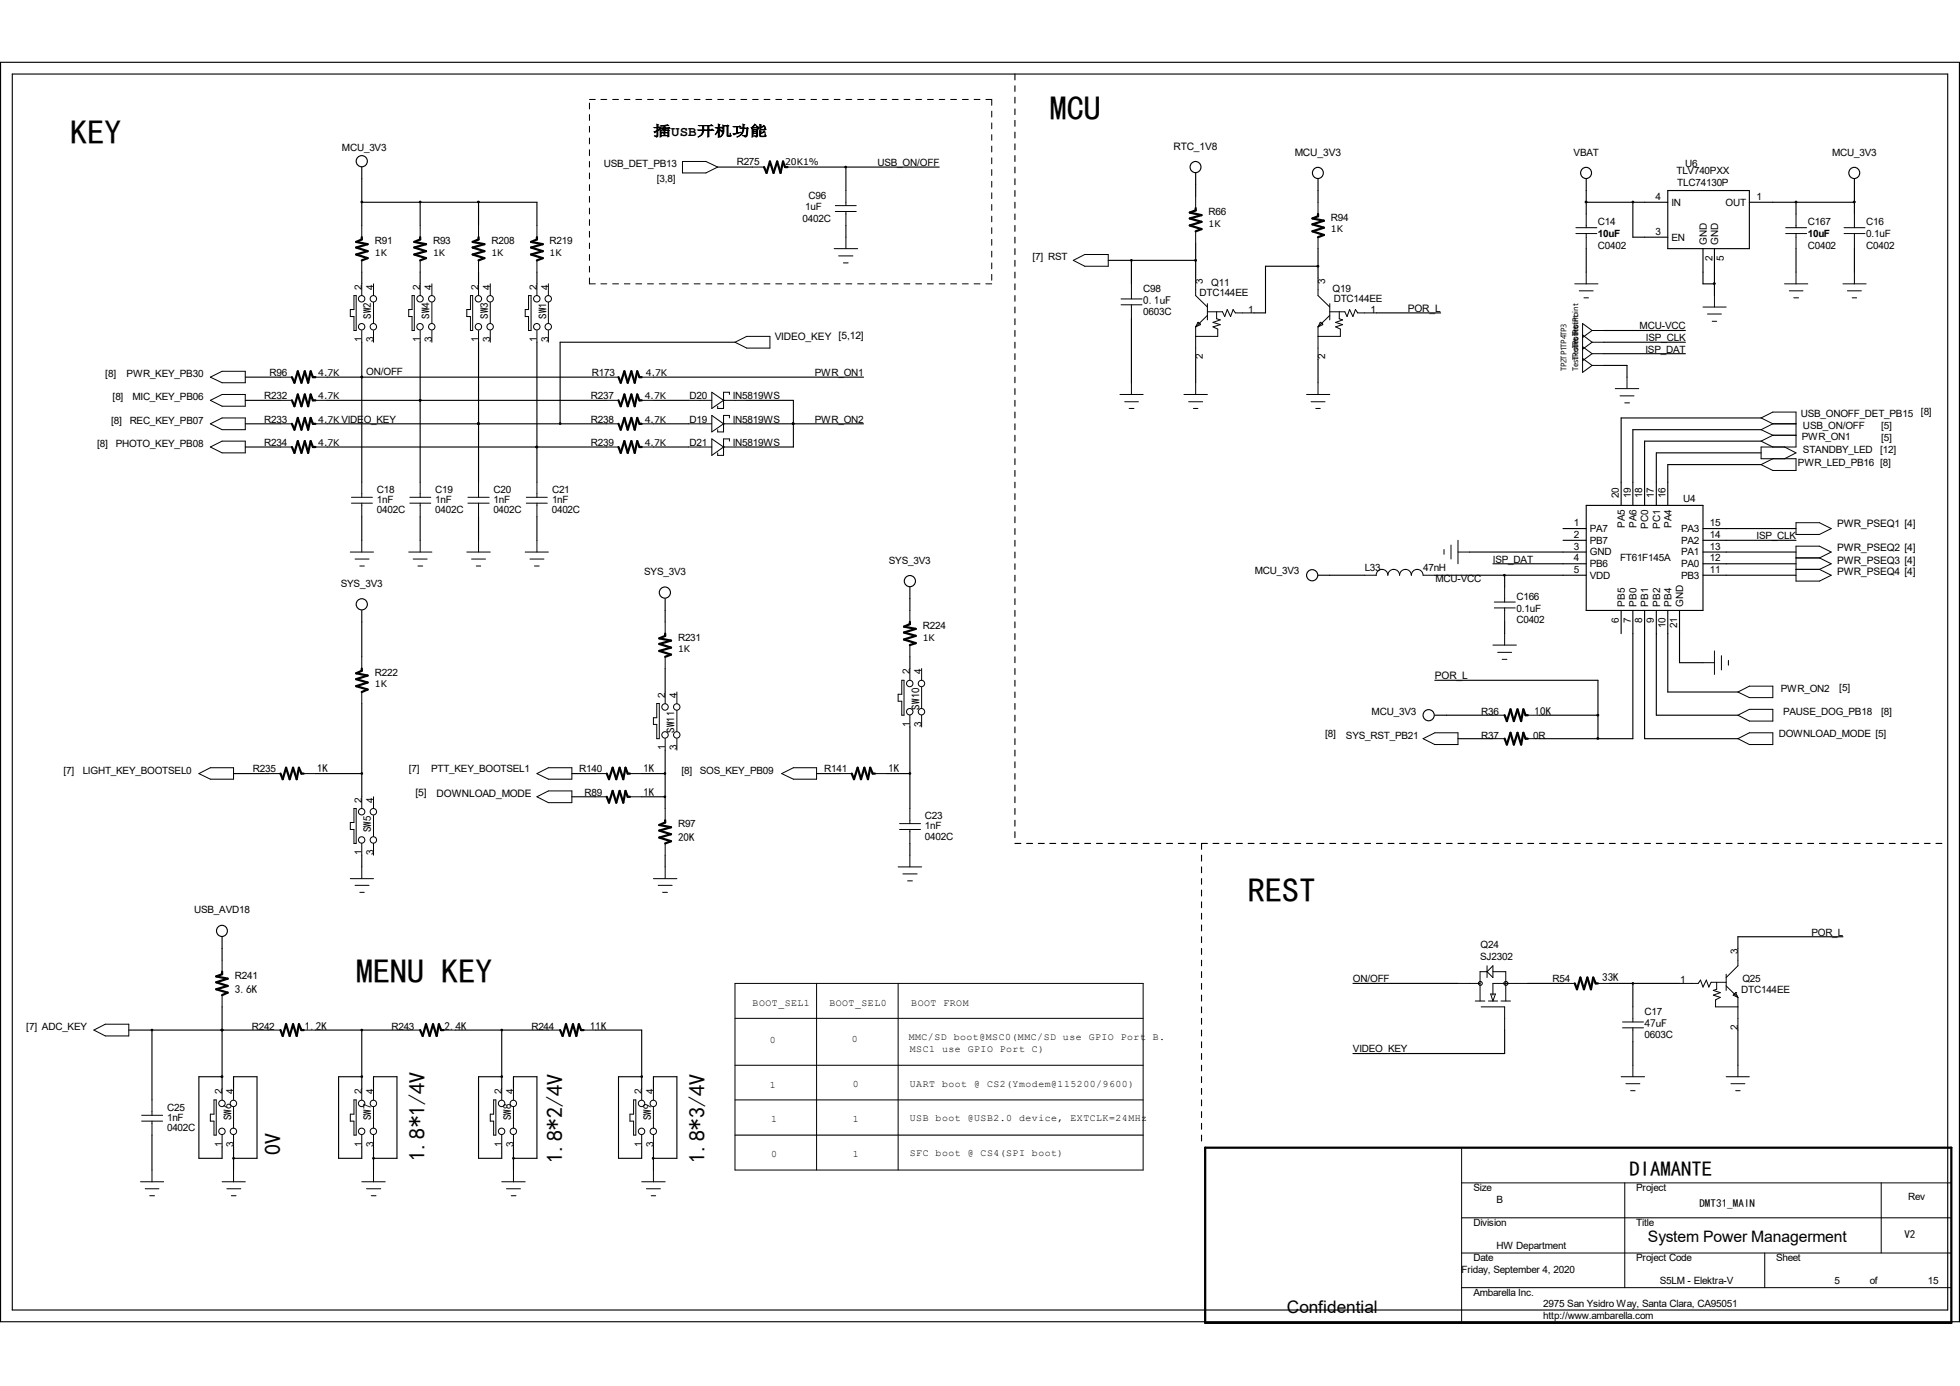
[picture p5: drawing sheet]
<svg xmlns="http://www.w3.org/2000/svg" width="297mm" height="210mm" viewBox="0 0 297 210" stroke-linecap="round" stroke-linejoin="round" font-family="sans-serif">
<g fill="none" stroke="#000" stroke-width=".15">
<path d="M89.3 15.6v.9M89.3 17.4v.8M89.3 19.1v.9M89.3 15.1h.9M91.1 15.1h.8M92.8 15.1h.9M94.6 15.1h.9M96.4 15.1h.8M98.1 15.1h.9M99.9 15.1h.9M101.7 15.1h.9M103.4 15.1h.9"/>
<path d="M105.2 15.1h.9M107 15.1h.9M108.8 15.1h.8M110.5 15.1h.9M112.3 15.1h.9M114 15.1h.9M115.8 15.1h.9M117.6 15.1h.8M119.3 15.1h.9M121.1 15.1h.9M122.9 15.1h.8M124.6 15.1h.9"/>
<path d="M126.4 15.1h.9M128.2 15.1h.9M130 15.1h.9M131.7 15.1h.9M133.5 15.1h.9M135.2 15.1h.9M137 15.1h.9M138.8 15.1h.9M140.5 15.1h.9M142.3 15.1h.9M144.1 15.1h.8M145.8 15.1h.9"/>
<path d="M147.6 15.1h.9M149.4 15.1h.9v.9M150.3 16.8v.9M150.3 18.6v.9M54.8 34.2v1.7M54.8 39.5v1.7M63.7 34.2v1.7M63.7 39.5v1.7M72.5 34.2v1.7M72.5 39.5v1.7M81.4 34.2v1.7M81.4 39.5v1.7"/>
<path d="M89.3 20.9v.9M89.3 22.7v.9M89.3 24.5v.8M89.3 26.2v.9M89.3 28v.9M89.3 29.8v.8M89.3 31.5v.9M89.3 33.3v.9M89.3 35.1v.8M89.3 36.8v.9M89.3 38.6v.9M103.4 24.5h3.6l1.8 .8-1.8 .9h-3.6z"/>
<path d="M114 25.3h1.8M119.3 25.3h1.8M126.4 37.7h3.6M126.6 31.2h3.2M126.6 32h3.2M127.1 38.8h2.1M127.8 39.8h.7M128.2 28.9v2.3M128.2 32v2.2M128.2 35.9v1.8M150.3 20.4v.9M150.3 22.1v.9"/>
<path d="M150.3 23.9v.9M150.3 25.7v.9M150.3 27.5v.9M150.3 29.2v.9M150.3 31v.9M150.3 32.8v.8M150.3 34.5v.9M150.3 36.3v.9M150.3 38.1v.8M150.3 39.8v.9M162.6 39.5l1.8-.9h3.5v1.7h-3.5zM181.2 29.8v1.7"/>
<path d="M181.2 35.1v1.7M199.7 30.6v1.8M199.7 35.9v1.8M238.8 35.4h3.2M238.8 34.5h3.2M240.4 32.4v2.1M240.4 35.4v2.3M270.6 35.4h3.2M270.6 34.5h3.2M272.2 32.4v2.1M272.2 35.4v2.3M279.4 35.4h3.2"/>
<path d="M279.4 34.5h3.2M281 32.4v2.1M281 35.4v2.3M31.9 57.1l1.8-.8h3.5v1.7h-3.5zM42.5 57.1h1.7M47.8 57.1h1.8M53.6 44.8h.4v5.3h-.4v-2.1h-.5v-1.1h.5zM54.8 43v1.8M54.8 50.1v1.8M56.6 43v1.8M56.6 45.8v3.2M56.6 50.1v1.8"/>
<path d="M62.4 44.8h.4v5.3h-.4v-2.1h-.5v-1.1h.5zM63.7 43v1.8M63.7 50.1v1.8M65.4 43v1.8M65.4 45.8v3.2M65.4 50.1v1.8M71.3 44.8h.3v5.3h-.3v-2.1h-.6v-1.1h.6zM72.5 43v1.8M72.5 50.1v1.8M74.3 43v1.8M74.3 45.8v3.2M74.3 50.1v1.8"/>
<path d="M80.1 44.8h.4v5.3h-.4v-2.1h-.5v-1.1h.5zM81.4 43v1.8M81.4 50.1v1.8M83.1 43v1.8M83.1 45.8v3.2M83.1 50.1v1.8M89.3 40.3v.9M89.3 42.1v.9h.9M91.1 43h.8M91.9 57.1h1.8M92.8 43h.9M94.6 43h.9"/>
<path d="M96.4 43h.8M97.2 57.1h1.8M98.1 43h.9M99.9 43h.9M101.7 43h.9M103.4 43h.9M105.2 43h.9M107 43h.9M107.9 59.4l1.7 1.3-1.7 1.2zM108.8 43h.8M110.5 43h.9M110.5 59.8v-.4h-.9v2.5h-.8v-.3"/>
<path d="M111.4 51.9l1.8-.9h3.5v1.7h-3.5zM112.3 43h.9M114 43h.9M115.8 43h.9M117.6 43h.8M119.3 43h.9M121.1 43h.9M122.9 43h.8M124.6 43h.9M126.4 43h.9M128.2 43h.9M130 43h.9"/>
<path d="M131.7 43h.9M133.5 43h.9M135.2 43h.9M137 43h.9M138.8 43h.9M140.5 43h.9M142.3 43h.9M144.1 43h.8M145.8 43h.9M147.6 43h.9M149.4 43h.9M150.3 41.6v.9"/>
<path d="M169.7 59.8h3.5M169.9 45.3h3.2M169.9 46.2h3.2M171.4 43v2.3M171.4 46.2v2.1M171.4 58v1.8M179.4 59.8h3.6M181.2 42.1v2.7l1.8 1.7M181.2 49.5v5M181.2 58v1.8M181.5 48.9h.1M181.5 48.9l-.3 .6"/>
<path d="M181.5 48.9l.2 .1M181.7 49h.1M181.7 49l.2 .2-.7 .3M183 47.2h2.3l.3 .8 .4-1.1 .5 1.1 .4-1.1 .3 .5h2.8M183 46v2.5M183 47.8l-1.8 1.7M184.4 47.2v1.1l.5 .2-1.1 .4 1.1 .3-1.1 .3 .7 .4v1.1h-3.3M198 59.8h3.5M199.7 42.1v2.7l1.8 1.7M199.7 49.5v5M199.7 58v1.8M200.1 48.9h.1"/>
<path d="M200.1 48.9l-.4 .6M200.1 48.9l.2 .1M200.3 49h.1M200.3 49l.1 .2-.7 .3M201.5 47.2h2.3l.3 .8 .4-1.1 .5 1.1 .4-1.1 .3 .5h2.9M201.5 46v2.5M201.5 47.8l-1.8 1.7M202.9 47.2v1.1l.6 .2-1.1 .4 1.1 .3-1.1 .3 .7 .4v1.1h-3.4M238.6 43h3.5M239.3 44.1h2.1M239.8 50.8l1.5 1.1M239.8 52.5l1.5 1.1"/>
<path d="M239.8 54.3l1.5 1.1M240 45.1h.7M240.4 41.2v1.8M241.3 50.1l-1.5-1.1v7.4l1.5-1M241.3 50.1l-1.5 1M241.3 50.1h1.7M241.3 51.9l-1.5 1M241.3 51.9h1.7M241.3 53.6l-1.5 1.1M241.3 53.6h1.7M241.3 55.4h1.7M244.8 58.9h3.5"/>
<path d="M245.5 60h2.1M246.5 57.1v1.8M258.1 46.5h3.5M258.7 47.6h2.2M259.5 48.7h.6M259.8 44.8v1.7M270.4 43h3.5M271.1 44.1h2.1M271.8 45.1h.7M272.2 41.2v1.8M279.3 43h3.5M280 44.1h2.1"/>
<path d="M280.7 45.1h.6M281 41.2v1.8M31.9 60.7l1.8-.9h3.5v1.8h-3.5zM31.9 64.2l1.8-.9h3.5v1.8h-3.5zM31.9 67.7l1.8-.9h3.5v1.8h-3.5zM42.5 60.7h1.7M42.5 64.2h1.7M42.5 67.7h1.7M47.8 60.7h1.8M47.8 64.2h1.8M47.8 67.7h1.8M53.3 75.4h3.1"/>
<path d="M53.3 76.2h3.1M54.8 73.1v2.3M54.8 76.2v2.1M62.1 75.4h3.2M62.1 76.2h3.2M63.7 73.1v2.3M63.7 76.2v2.1M70.9 75.4h3.2M70.9 76.2h3.2M72.5 73.1v2.3M72.5 76.2v2.1M79.8 75.4h3.1"/>
<path d="M79.8 76.2h3.1M81.4 73.1v2.3M81.4 76.2v2.1M91.9 60.7h1.8M91.9 64.2h1.8M91.9 67.7h1.8M97.2 60.7h1.8M97.2 64.2h1.8M97.2 67.7h1.8M104.3 60.7h3.6M104.3 64.2h3.6M104.3 67.7h3.6"/>
<path d="M107.9 62.9l1.7 1.3-1.7 1.2zM107.9 66.5l1.7 1.2-1.7 1.3zM109.6 60.7h.1M109.6 64.2h.1M109.6 67.7h.1M109.6 60.7h3.6M109.6 64.2h3.6M109.6 67.7h3.6M110.5 63.3v-.4h-.9v2.5h-.8v-.3M110.5 66.8v-.3h-.9v2.5h-.8v-.4M170.4 60.9h2.1M171.1 61.9h.7"/>
<path d="M180.1 60.9h2.1M180.8 61.9h.7M198.7 60.9h2.1M199.4 61.9h.7M246.2 61h.7M268.6 64.2l-1.7-.9 1.7-.9h3.6v5.3h-5.3v1.8h5.3v1.8h-3.6l-1.7-.9 1.7-.9M268.6 64.2h3.6M268.6 66h3.6M268.6 66l-1.7 .8 1.7 .9M268.6 64.2l-1.7 .9 1.7 .9M270.4 67.7l1.8 .9-1.8 .9M272.2 79.2h3.5l1.8 .9-1.8 .9h-3.5z"/>
<path d="M53.1 83.7h3.5M53.8 84.7h2.1M54.5 85.8h.7M54.8 81.9v1.8M54.8 99.5v1.8M61.9 83.7h3.5M62.6 84.7h2.1M63.3 85.8h.8M63.7 81.9v1.8M70.7 83.7h3.6M71.5 84.7h2.1M72.2 85.8h.7"/>
<path d="M72.5 81.9v1.8M79.6 83.7h3.5M80.3 84.7h2.1M81 85.8h.7M81.4 81.9v1.8M100.8 94.2v1.8M100.8 99.5v1.8M137.9 92.5v1.7M137.9 97.7v1.8M206.8 87.2h1.8M209.4 86.3a.89 .89 0 0 1 .9 .9 .83 .83 0 0 1 .9-.9M209.5 86.3a.79 .79 0 0 0-1 .9"/>
<path d="M211.2 86.3a.89 .89 0 0 1 .9 .9 .82 .82 0 0 1 .9-.9M213 86.3a.89 .89 0 0 1 .9 .9 .82 .82 0 0 1 .9-.9M214.8 86.3a.89 .89 0 0 1 .8 .9h1.8M218.8 83.3v.7M219.9 82.6v2.1M220.9 83.7h1.8M220.9 81.9v3.5M226.2 97.7h3.6M226.4 91.2h3.2M226.4 92.1h3.2M226.9 98.8h2.2M227.6 99.9h.7"/>
<path d="M228 88.9v2.3M228 92.1v2.1M228 96v1.7M259.8 98.6v3.6M260.9 99.4v2.1M272.2 84.5h3.5M272.2 86.3h3.5M275.7 84.5l1.8-.8-1.8-.9h-3.5v5.3h3.5l1.8-.9-1.8-.9M275.7 84.5l1.8 .9-1.8 .9M30.1 117.2l1.8-.9h3.5v1.8h-3.5zM40.7 117.2h1.8M46 117.2h1.8"/>
<path d="M54.8 104.9v1.7M81.4 117.2l1.7-.9h3.6v1.8h-3.6zM90.2 117.2h1.7M95.5 117.2h1.7M99.5 106.6h.4v5.3h-.4v-2.1h-.5v-1h.5zM100.8 104.9v1.7M100.8 111.9v1.8M102.6 104.9v1.7M102.6 107.7v3.1M102.6 111.9v1.8M118.4 117.2l1.8-.9h3.5v1.8h-3.5zM127.3 117.2h1.8"/>
<path d="M132.6 117.2h1.8M136.7 103.1h.3v5.3h-.3v-2.1h-.6v-1.1h.6zM137.9 101.3v1.8M137.9 108.4v1.8M139.7 101.3v1.8M139.7 104.1v3.2M139.7 108.4v1.8M215.6 111.9l1.8-.9h3.5v1.8h-3.5zM226.2 108.4h1.8M226.2 111.9h1.8M231.5 108.4h1.8M231.5 111.9h1.8"/>
<path d="M258.1 100.4h1.7M261.9 100.1v.7M263.4 111.9l1.7-.9h3.5v1.8h-3.5zM263.4 104.9l1.7-.9h3.5v1.7h-3.5zM263.4 108.4l1.7-.9h3.5v1.8h-3.5zM53.1 133.1h3.5M53.6 122.5h.4v5.3h-.4v-2.1h-.5v-1.1h.5zM53.8 134.2h2.1M54.5 135.2h.7M54.8 120.7v1.8M54.8 127.8v1.8M54.8 131.4v1.7"/>
<path d="M56.6 120.7v1.8M56.6 123.6v3.1M56.6 127.8v1.8M81.4 120.7l1.7-.9h3.6v1.8h-3.6zM90.2 120.7h1.7M95.5 120.7h1.7M99 133.1h3.6M99.7 134.2h2.2M100.4 135.2h.7M100.8 122.5v1.8M100.8 127.8v1.8M100.8 131.4v1.7"/>
<path d="M136.1 131.4h3.6M136.3 124.8h3.2M136.3 125.7h3.2M136.8 132.4h2.2M137.5 133.5h.8M137.9 122.5v2.3M137.9 125.7v2.1M137.9 129.6v1.8M14.2 156.1l1.8-.9h3.5v1.8h-3.5zM33.7 145.5v1.7M33.7 150.8v1.8M40.7 156.1h1.8"/>
<path d="M46 156.1h1.8M61.9 156.1h1.8M67.2 156.1h1.8M83.1 156.1h1.8M88.4 156.1h1.8M111.4 149h61.8v28.3h-61.8zM111.4 154.3h61.8M123.7 149v28.3M136.1 149v28.3M220.9 149h3.4M223.6 151.7h1.4M224.5 152.6h3.5v3.5"/>
<path d="M225.3 147.2l.9-.9v1.8zM225.3 146.3v1.8M225.3 147.2h-1v4.5M225.6 151.7h1.3M225.9 150.6h.7l-.4 1.1zM226.2 147.2h2v4.5M227.5 151.7h1.4M231.5 149h-5.3v1.8M236.9 149h1.7M242.1 149h1.8M245.9 154.9h3.1M245.9 155.7h3.1"/>
<path d="M247.4 152.6v2.3M247.4 155.7v2.2M260.1 148.8v1.1l-.5 .2 1.1 .3-1.1 .4 1.1 .3-.7 .4v1.1h3.4M261.6 148.8h-2.3l-.3 .8-.4-1.1-.5 1.1-.4-1.1-.4 .5h-2.8M261.6 147.6v2.5M261.6 149.4l1.8 1.7M262.8 150.6h.1M263 150.4h.1M263 150.4l-.4 .4 .8 .3M263 150.4l.4 .7M263.4 143.7v2.6l-1.8 1.8M263.4 151.1v5"/>
<path d="M21.3 179.1h3.5M21.5 169.9h3.1M21.5 169h3.1M23 166.7v2.3M23 169.9v2.1M23 177.3v1.8M32.4 166.7h.4v5.3h-.4v-2.1h-.5v-1.1h.5zM33.7 164.9v1.8M33.7 172v1.8M33.7 179.1h3.5M35.4 164.9v1.8M35.4 167.8v3.1"/>
<path d="M35.4 172v1.8M35.4 177.3v1.8M53.6 166.7h.4v5.3h-.4v-2.1h-.5v-1.1h.5zM54.8 164.9v1.8M54.8 172v1.8M54.8 179.1h3.6M56.6 164.9v1.8M56.6 167.8v3.1M56.6 172v1.8M56.6 177.3v1.8M74.8 166.7h.3v5.3h-.3v-2.1h-.5v-1.1h.5zM76 164.9v1.8"/>
<path d="M76 172v1.8M76 179.1h3.6M77.8 164.9v1.8M77.8 167.8v3.1M77.8 172v1.8M77.8 177.3v1.8M96 166.7h.4v5.3h-.4v-2.1h-.5v-1.1h.5zM97.2 164.9v1.8M97.2 172v1.8M97.2 179.1h3.6M99 164.9v1.8M99 167.8v3.1"/>
<path d="M99 172v1.8M99 177.3v1.8M111.4 161.4h61.8M111.4 166.7h61.8M221.5 173.9v26.5M221.5 179.2h74.2M245.7 163.2h3.5M246.2 179.2v15.9M246.4 164.2h2.1M247.1 165.3h.7M247.4 161.4v1.8M261.6 163.2h3.5"/>
<path d="M262.3 164.2h2.1M263 165.3h.7M263.4 161.4v1.8M285.1 179.2v10.7M22 180.1h2.1M22.7 181.2h.7M34.4 180.1h2.1M35.1 181.2h.7M55.5 180.1h2.2M56.3 181.2h.7M76.8 180.1h2.1M77.5 181.2h.7"/>
<path d="M98 180.1h2.1M98.7 181.2h.7M221.5 184.5h74.2M221.5 189.9h74.2M221.5 195.1h74.2M267.4 189.9v5.2"/>
<circle cx="54.8" cy="49.5" r=".49"/>
<circle cx="54.8" cy="45.3" r=".49"/>
<circle cx="56.6" cy="49.5" r=".49"/>
<circle cx="56.6" cy="45.3" r=".49"/>
<circle cx="63.6" cy="49.5" r=".49"/>
<circle cx="63.6" cy="45.3" r=".49"/>
<circle cx="65.4" cy="49.5" r=".49"/>
<circle cx="65.4" cy="45.3" r=".49"/>
<circle cx="72.5" cy="45.3" r=".49"/>
<circle cx="72.5" cy="49.5" r=".49"/>
<circle cx="74.3" cy="45.3" r=".49"/>
<circle cx="74.3" cy="49.5" r=".49"/>
<circle cx="81.3" cy="49.5" r=".49"/>
<circle cx="81.3" cy="45.3" r=".49"/>
<circle cx="83.1" cy="45.3" r=".49"/>
<circle cx="83.1" cy="49.5" r=".49"/>
<circle cx="100.8" cy="111.4" r=".49"/>
<circle cx="100.8" cy="107.1" r=".49"/>
<circle cx="102.6" cy="111.4" r=".49"/>
<circle cx="102.6" cy="107.1" r=".49"/>
<circle cx="137.9" cy="107.8" r=".49"/>
<circle cx="137.9" cy="103.6" r=".49"/>
<circle cx="139.6" cy="107.8" r=".49"/>
<circle cx="139.6" cy="103.6" r=".49"/>
<circle cx="54.8" cy="123" r=".49"/>
<circle cx="54.8" cy="127.3" r=".49"/>
<circle cx="56.6" cy="123" r=".49"/>
<circle cx="56.6" cy="127.3" r=".49"/>
<circle cx="224.3" cy="149" r=".3"/>
<circle cx="228.2" cy="149" r=".31"/>
<circle cx="33.6" cy="171.4" r=".49"/>
<circle cx="33.6" cy="167.2" r=".49"/>
<circle cx="35.4" cy="171.4" r=".49"/>
<circle cx="35.4" cy="167.2" r=".49"/>
<circle cx="54.8" cy="171.4" r=".49"/>
<circle cx="54.8" cy="167.2" r=".49"/>
<circle cx="56.6" cy="167.2" r=".49"/>
<circle cx="56.6" cy="171.4" r=".49"/>
<circle cx="76" cy="167.2" r=".49"/>
<circle cx="76" cy="171.4" r=".49"/>
<circle cx="77.8" cy="171.4" r=".49"/>
<circle cx="77.8" cy="167.2" r=".49"/>
<circle cx="97.2" cy="167.2" r=".49"/>
<circle cx="97.2" cy="171.4" r=".49"/>
<circle cx="99" cy="171.4" r=".49"/>
<circle cx="99" cy="167.2" r=".49"/>
</g>
<g fill="none" stroke="#000" stroke-width=".17">
<path d="M.1 9.4h296.8v190.9h-296.8zM1.9 11.2h293.2v187.3h-293.2zM153.8 11.2v.9M153.8 13v.8M153.8 14.7v.9M153.8 16.5v.9M153.8 18.2v.9M54.8 30.6h26.6v3.6M54.8 25.3v8.9M63.7 30.6v3.6M72.5 30.6v3.6M108.8 25.3h5.2"/>
<path d="M121.1 25.3h21.2M128.2 25.3v3.6M128.2 34.2v1.7M153.8 20v.9M153.8 21.8v.9M153.8 23.6v.9M153.8 25.3v.9M153.8 27.1v.9M153.8 28.9v.9M153.8 30.6v.9M153.8 32.4v.9M153.8 34.2v.9"/>
<path d="M153.8 35.9v.9M153.8 37.7v.9M153.8 39.5v.8M167.9 39.5h13.3M171.4 39.5v3.5M181.2 26.2v3.6M181.2 36.8v5.3M199.7 27.1v3.5M199.7 37.7v4.4M240.4 27.1v5.3M240.4 37.7v3.5M240.4 30.6h12.3"/>
<path d="M247.4 30.6v5.3h5.3M252.7 28.9h12.4v8.8h-12.4zM258.1 37.7v5.3h1.7M259.8 37.7v7.1M265.1 30.6h15.9M272.2 30.6v1.8M272.2 37.7v3.5M281 27.1v5.3M281 37.7v3.5M37.2 57.1h5.3M49.6 57.1h42.3M54.8 57.1h.1"/>
<path d="M54.8 41.2v1.8M54.8 51.9v21.2M63.7 41.2v1.8M63.7 51.9v21.2M72.5 41.2v1.8M72.5 51.9v21.2M81.4 41.2v1.8M81.4 51.9v21.2M99 57.1h31.9M111.4 51.9h-26.5v12.3M153.8 41.2v.9M153.8 43v.9"/>
<path d="M153.8 44.8v.8M153.8 46.5v.9M153.8 48.3v.9M153.8 50.1v.9M153.8 51.9v.8M153.8 53.6v.9M153.8 55.4v.9M153.8 57.1v.9M153.8 58.9v.9M171.4 48.3v9.7M181.2 54.5v3.5M199.7 54.5v3.5"/>
<path d="M199.7 40.3h-7.9v7.1h-1.8M208.6 47.4h9.7M243 55.4h3.5v1.7M243 50.1h12.4M243 51.9h12.4M243 53.6h12.4M37.2 60.7h5.3M37.2 64.2h5.3M37.2 67.7h5.3M49.6 60.7h42.3M49.6 64.2h42.3M49.6 67.7h42.3"/>
<path d="M54.8 78.3v3.6M63.7 60.7h.1M63.7 78.3v3.6M72.5 64.2h.1M72.5 78.3v3.6M81.4 67.7h.1M81.4 78.3v3.6M99 60.7h5.3M99 64.2h5.3M99 67.7h5.3M113.2 60.7h7v7h-7M113.2 64.2h17.7"/>
<path d="M120.2 64.2h.1M153.8 60.7v.9M153.8 62.4v.9M153.8 64.2v.9M153.8 66v.8M153.8 67.7v.9M153.8 69.5v.9M153.8 71.3v.9M153.8 73.1v.8M153.8 74.8v.9M153.8 76.6v.8M153.8 78.3v.9"/>
<path d="M240.4 76.6h17.7v15.9h-17.7zM266.9 63.3h-21.2v13.3M266.9 65.1h-19.5v11.5M266.9 66.8h-17.7v9.8M266.9 68.6h-15.9v8M266.9 70.4h-14.2v6.2M54.8 92.5v7M100.8 90.7v3.5M137.9 88.9v3.6M137.9 99.5v1.8M153.8 80.1v.9M153.8 81.9v.9"/>
<path d="M153.8 83.7v.8M153.8 85.4v.9M153.8 87.2v.9M153.8 88.9v.9M153.8 90.7v.9M153.8 92.5v.9M153.8 94.2v.9M153.8 96v.9M153.8 97.7v.9M153.8 99.5v.9M199.7 87.2h7.1M217.4 87.2h23"/>
<path d="M222.7 83.7h17.7M226.2 85.4h14.2M228 87.2v1.7M228 94.2v1.8M236.9 80.1h3.5M236.9 81.9h3.5M245.7 92.5v3.5M247.4 92.5v19.4h-14.1M249.2 92.5v19.4h14.2M251 92.5v15.9h12.4M252.7 92.5v12.4h10.7M254.5 92.5v7.9h3.6"/>
<path d="M258.1 80.1h14.1M258.1 81.9h14.1M258.1 83.7h14.1M258.1 85.4h14.1M258.1 87.2h14.1M35.4 117.2h5.3M47.8 117.2h7M54.8 106.6v14.1M86.7 117.2h3.5M97.2 117.2h3.6M100.8 101.3v3.6M100.8 113.7v8.8"/>
<path d="M123.7 117.2h3.6M134.4 117.2h3.5M137.9 110.2v12.3M153.8 101.3v.9M153.8 103.1v.9M153.8 104.9v.8M153.8 106.6v.9M153.8 108.4v.9M153.8 110.2v.8M153.8 111.9v.9M153.8 113.7v.9M153.8 115.4v.9"/>
<path d="M153.8 117.2v.9M153.8 119v.8M217.4 108.4h8.8M217.4 103.1h24.7v8.8M220.9 111.9h5.3M233.3 108.4h8.8M54.8 129.6v1.8M86.7 120.7h3.5M97.2 120.7h3.6M100.8 129.6v1.8M137.9 127.8v1.8M153.8 120.7v.9"/>
<path d="M153.8 122.5v.9M153.8 124.3v.9M153.8 126v.9M153.8 127.8h.9M155.6 127.8h.9M157.4 127.8h.8M159.1 127.8h.9M160.9 127.8h.9M162.6 127.8h.9M164.4 127.8h.9M166.2 127.8h.8M167.9 127.8h.9"/>
<path d="M169.7 127.8h.9M171.4 127.8h.9M173.2 127.8h.9M175 127.8h.9M176.8 127.8h.9M178.6 127.8h.8M180.3 127.8h.9M182.1 129.6v.9M182.1 131.4v.8M182.1 133.1v.9M182.1 134.9v.9M182.1 136.7v.8"/>
<path d="M182.1 138.4v.9M183 127.8h-.9v.9M183.8 127.8h.9M185.6 127.8h.9M187.4 127.8h.9M189.1 127.8h.9M190.9 127.8h.9M192.7 127.8h.8M194.4 127.8h.9M196.2 127.8h.9M198 127.8h.9M199.7 127.8h.9"/>
<path d="M201.5 127.8h.9M203.3 127.8h.8M205 127.8h.9M206.8 127.8h.9M208.6 127.8h.9M210.4 127.8h.8M212.1 127.8h.9M213.9 127.8h.9M215.6 127.8h.9M217.4 127.8h.9M219.2 127.8h.8M220.9 127.8h.9"/>
<path d="M222.7 127.8h.9M224.5 127.8h.8M226.2 127.8h.9M228 127.8h.9M229.8 127.8h.9M231.5 127.8h.9M233.3 127.8h.9M235.1 127.8h.9M236.9 127.8h.8M238.6 127.8h.9M240.4 127.8h.9M242.1 127.8h.9"/>
<path d="M243.9 127.8h.9M245.7 127.8h.8M247.4 127.8h.9M249.2 127.8h.9M251 127.8h.8M252.7 127.8h.9M254.5 127.8h.9M256.3 127.8h.9M258.1 127.8h.9M259.8 127.8h.9M261.6 127.8h.9M263.4 127.8h.8"/>
<path d="M265.1 127.8h.9M266.9 127.8h.9M268.6 127.8h.9M270.4 127.8h.9M272.2 127.8h.8M273.9 127.8h.9M275.7 127.8h.9M277.5 127.8h.9M279.3 127.8h.8M281 127.8h.9M282.8 127.8h.9M284.5 127.8h.9"/>
<path d="M286.3 127.8h.9M288.1 127.8h.9M289.9 127.8h.8M291.6 127.8h.9M293.4 127.8h.9M19.5 156.1h21.2M23 156.1v10.6M33.7 156.1h.1M33.7 141.9v3.6M33.7 152.6v12.3M47.8 156.1h14.1M54.8 156.1v8.8"/>
<path d="M69 156.1h14.1M76 156.1v8.8M90.2 156.1h7v8.8M182.1 140.2v.9M182.1 141.9v.9M182.1 143.7v.9M182.1 145.5v.8M182.1 147.2v.9M182.1 149v.9M182.1 150.8v.9M182.1 152.6v.9M182.1 154.3v.9"/>
<path d="M182.1 156.1v.9M182.1 157.9v.8M182.1 159.6v.9M205 149h15.9M228 156.1v3.5h-23M231.5 149h5.4M243.9 149h10.6M247.4 149v3.6M247.4 157.9v3.5M263.4 156.1v5.3M279.3 141.9h-15.9v1.8M23 172v5.3"/>
<path d="M33.7 163.2h-3.6v12.3h3.6v-1.7M35.4 164.9v-1.7h3.5v12.3h-3.5M35.4 173.8v3.5M54.8 163.2h-3.5v12.3h3.5v-1.7M56.6 164.9v-1.7h3.6v12.3h-3.6M56.6 173.8v3.5M76 163.2h-3.5v12.3h3.5v-1.7M77.8 164.9v-1.7h3.6v12.3h-3.6M77.8 173.8v3.5M97.2 163.2h-3.5v12.3h3.5v-1.7M99 164.9v-1.7h3.6v12.3h-3.6M99 173.8v3.5"/>
<path d="M111.4 172h61.8M182.1 161.4v.9M182.1 163.2v.8M182.1 164.9v.9M182.1 166.7v.9M182.1 168.4v.9M182.1 170.2v.9M182.1 172v.9"/>
<circle cx="54.8" cy="24.4" r=".85"/>
<circle cx="181.2" cy="25.3" r=".83"/>
<circle cx="199.7" cy="26.2" r=".83"/>
<circle cx="240.3" cy="26.2" r=".83"/>
<circle cx="281" cy="26.2" r=".83"/>
<circle cx="54.8" cy="91.6" r=".85"/>
<circle cx="100.8" cy="89.8" r=".85"/>
<circle cx="137.9" cy="88.1" r=".85"/>
<circle cx="198.8" cy="87.2" r=".85"/>
<circle cx="216.5" cy="108.4" r=".85"/>
<circle cx="33.6" cy="141" r=".83"/>
</g>
<g fill="none" stroke="#000" stroke-width=".34">
<path d="M54.8 35.9v.4l-.8 .4 1.7 .3-1.7 .5 1.7 .6-1.7 .5 1.7 .5-.9 .4M63.7 35.9v.4l-.9 .4 1.8 .3-1.8 .5 1.8 .6-1.8 .5 1.8 .5-.9 .4M72.5 35.9v.4l-.9 .4 1.8 .3-1.8 .5 1.8 .6-1.8 .5 1.8 .5-.9 .4M81.4 35.9v.4l-.9 .4 1.8 .3-1.8 .5 1.8 .6-1.8 .5 1.8 .5-.9 .4M115.8 25.3l.4 .9 .5-1.7 .5 1.7 .6-1.7 .5 1.7 .4-1.7 .3 .8h.3M181.2 31.5v.4l-.9 .3 1.8 .4-1.8 .5 1.8 .5-1.8 .6 1.8 .5-.9 .4M199.7 32.4v.4l-.8 .3 1.7 .3-1.7 .6 1.7 .5-1.7 .6 1.7 .5-.9 .3M44.2 57.1l.4 .9 .5-1.7 .6 1.7 .5-1.7 .5 1.7 .4-1.7 .3 .8h.4M93.7 57.1l.4 .9 .5-1.7 .5 1.7 .6-1.7 .5 1.7 .4-1.7 .3 .8h.3M44.2 60.7l.4 .9 .5-1.8 .6 1.8 .5-1.8 .5 1.8 .4-1.8 .3 .9h.4M44.2 64.2l.4 .9 .5-1.8 .6 1.8 .5-1.8 .5 1.8 .4-1.8 .3 .9h.4M44.2 67.7l.4 .9 .5-1.8 .6 1.8 .5-1.8 .5 1.8 .4-1.8 .3 .9h.4"/>
<path d="M93.7 60.7l.4 .9 .5-1.8 .5 1.8 .6-1.8 .5 1.8 .4-1.8 .3 .9h.3M93.7 64.2l.4 .9 .5-1.8 .5 1.8 .6-1.8 .5 1.8 .4-1.8 .3 .9h.3M93.7 67.7l.4 .9 .5-1.8 .5 1.8 .6-1.8 .5 1.8 .4-1.8 .3 .9h.3M100.8 96v.4l-.9 .3 1.8 .4-1.8 .5 1.8 .5-1.8 .5 1.8 .6-.9 .3M137.9 94.2v.4l-.9 .4 1.8 .3-1.8 .5 1.8 .6-1.8 .5 1.8 .6-.9 .2M42.5 117.2l.3 .9 .5-1.8 .6 1.8 .5-1.8 .6 1.8 .3-1.8 .4 .9h.3M54.8 101.3v.3l-.8 .4 1.7 .4-1.7 .5 1.7 .5-1.7 .6 1.7 .5-.9 .4M91.9 117.2l.4 .9 .5-1.8 .6 1.8 .5-1.8 .5 1.8 .4-1.8 .3 .9h.4M129.1 117.2l.3 .9 .6-1.8 .5 1.8 .5-1.8 .5 1.8 .4-1.8 .3 .9h.4M228 108.4l.3 .9 .6-1.8 .5 1.8 .6-1.8 .5 1.8 .3-1.8 .4 .9h.3M228 111.9l.3 .9 .6-1.8 .5 1.8 .6-1.8 .5 1.8 .3-1.8 .4 .9h.3M91.9 120.7l.4 .9 .5-1.8 .6 1.8 .5-1.8 .5 1.8 .4-1.8 .3 .9h.4"/>
<path d="M100.8 124.3v.3l-.9 .4 1.8 .3-1.8 .6 1.8 .5-1.8 .5 1.8 .6-.9 .3M33.7 147.2v.4l-.9 .4 1.7 .3-1.7 .5 1.7 .6-1.7 .5 1.7 .5-.8 .4M42.5 156.1l.3 .9 .5-1.8 .6 1.8 .5-1.8 .6 1.8 .3-1.8 .4 .9h.3M63.7 156.1l.4 .9 .5-1.8 .5 1.8 .5-1.8 .6 1.8 .3-1.8 .3 .9h.4M84.9 156.1l.4 .9 .5-1.8 .5 1.8 .5-1.8 .5 1.8 .4-1.8 .4 .9h.3M238.6 149l.4 .9 .5-1.8 .5 1.8 .5-1.8 .6 1.8 .3-1.8 .4 .9h.3M182.6 173.9h113.1v26.5h-113.1z"/>
</g>
<g fill="#000" stroke="#000" stroke-width=".15">
<path d="M72.4 30.5h.2v.2h-.2z" fill-rule="evenodd"/>
<path d="M181.1 39.4h.2v.1h-.2z" fill-rule="evenodd"/>
<path d="M240.2 30.5h.3v.2h-.3z" fill-rule="evenodd"/>
<path d="M280.9 30.5h.2v.2h-.2z" fill-rule="evenodd"/>
<path d="M199.6 40.3h.2v.1h-.2z" fill-rule="evenodd"/>
<path d="M259.7 42.9h.2v.2h-.2z" fill-rule="evenodd"/>
<path d="M72.4 64.1h.2v.2h-.2z" fill-rule="evenodd"/>
<path d="M72.4 64.1h.2v.2h-.2z" fill-rule="evenodd"/>
<path d="M242 111.8h.2v.2h-.2z" fill-rule="evenodd"/>
<path d="M242 108.3h.2v.2h-.2z" fill-rule="evenodd"/>
<path d="M33.5 156h.2v.2h-.2z" fill-rule="evenodd"/>
<path d="M33.5 156h.2v.2h-.2z" fill-rule="evenodd"/>
<path d="M33.5 163h.2v.2h-.2z" fill-rule="evenodd"/>
<circle cx="54.8" cy="30.6" r=".13"/>
<circle cx="63.7" cy="30.6" r=".13"/>
<circle cx="128.1" cy="25.3" r=".13"/>
<circle cx="171.4" cy="39.5" r=".13"/>
<circle cx="247.4" cy="30.6" r=".13"/>
<circle cx="272.2" cy="30.6" r=".13"/>
<circle cx="54.8" cy="57.1" r=".13"/>
<circle cx="63.7" cy="60.7" r=".13"/>
<circle cx="81.3" cy="67.7" r=".13"/>
<circle cx="84.9" cy="64.2" r=".13"/>
<circle cx="120.2" cy="64.2" r=".13"/>
<circle cx="228" cy="87.2" r=".13"/>
<circle cx="54.8" cy="117.2" r=".13"/>
<circle cx="100.8" cy="117.2" r=".13"/>
<circle cx="137.9" cy="117.2" r=".13"/>
<circle cx="100.8" cy="120.7" r=".13"/>
<circle cx="23" cy="156.1" r=".13"/>
<circle cx="54.8" cy="156.1" r=".13"/>
<circle cx="76" cy="156.1" r=".13"/>
<circle cx="247.4" cy="149" r=".13"/>
<circle cx="35.4" cy="175.5" r=".13"/>
<circle cx="54.8" cy="163.1" r=".13"/>
<circle cx="56.6" cy="175.5" r=".13"/>
<circle cx="76" cy="163.1" r=".13"/>
<circle cx="77.8" cy="175.5" r=".13"/>
<circle cx="97.2" cy="163.1" r=".13"/>
<circle cx="99" cy="175.5" r=".13"/>
</g>
<g font-size="5.2">
<text x="10.7" y="21.8">KEY</text>
<text x="159.1" y="18.2">MCU</text>
<text x="189.1" y="136.7">REST</text>
<text x="54" y="149">MENU KEY</text>
</g>
<g font-size="3.4">
<text x="42.5" y="175" transform="rotate(-90 42.5 175)">0V</text>
<text x="64.4" y="175.9" transform="rotate(-90 64.4 175.9)">1.8*1/4V</text>
<text x="85.3" y="176.2" transform="rotate(-90 85.3 176.2)">1.8*2/4V</text>
<text x="106.8" y="176.2" transform="rotate(-90 106.8 176.2)">1.8*3/4V</text>
</g>
<text font-size="3.2" x="246.9" y="178.2">DIAMANTE</text>
<text font-size="2.6" x="195" y="199">Confidential</text>
<text font-size="2.4" x="249.7" y="188.3">System Power Managerment</text>
<text font-size="2.2" x="99" y="20.6">插USB开机功能</text>
<g font-size="1.7">
<text x="173.2" y="46">0.1uF</text>
<text x="56.3" y="48.3" transform="rotate(-90 56.3 48.3)">SW2</text>
<text x="65.1" y="48.3" transform="rotate(-90 65.1 48.3)">SW4</text>
<text x="74" y="48.3" transform="rotate(-90 74 48.3)">SW3</text>
<text x="82.8" y="48.3" transform="rotate(-90 82.8 48.3)">SW1</text>
<text x="139.3" y="107.5" transform="rotate(-90 139.3 107.5)">SW10</text>
<text x="102.2" y="111" transform="rotate(-90 102.2 111)">SW11</text>
<text x="232.5" y="108.4">10K</text>
<text x="48" y="117.1">1K</text>
<text x="97.5" y="117.1">1K</text>
<text x="134.6" y="117.1">1K</text>
<text x="97.5" y="120.6">1K</text>
<text x="56.3" y="126.1" transform="rotate(-90 56.3 126.1)">SW5</text>
<text x="102.7" y="127.5">20K</text>
<text x="242.8" y="148.7">33K</text>
<text x="35.6" y="150.5">3.6K</text>
<text x="249.2" y="155.6">47uF</text>
<text x="46.2" y="156.1">1.2K</text>
<text x="67.4" y="156.1">2.4K</text>
<text x="89.4" y="156.1">11K</text>
<text x="35.1" y="169.8" transform="rotate(-90 35.1 169.8)">SW6</text>
<text x="56.3" y="169.8" transform="rotate(-90 56.3 169.8)">SW7</text>
<text x="77.5" y="169.8" transform="rotate(-90 77.5 169.8)">SW8</text>
<text x="98.7" y="169.8" transform="rotate(-90 98.7 169.8)">SW9</text>
<text x="257.5" y="182.9">DMT31_MAIN</text>
<text x="288.6" y="187.5">V2</text>
</g>
<g font-size="1.6">
<text x="177.8" y="22.7">RTC_1V8</text>
<text x="196.2" y="23.6">MCU_3V3</text>
<text x="213.3" y="47.2">POR_L</text>
<text x="117.4" y="51.5">VIDEO_KEY [5,12]</text>
<text x="278.4" y="79.9">PWR_PSEQ1 [4]</text>
<text x="278.4" y="83.5">PWR_PSEQ2 [4]</text>
<text x="278.4" y="85.4">PWR_PSEQ3 [4]</text>
<text x="278.4" y="87.2">PWR_PSEQ4 [4]</text>
<text x="217.4" y="102.9">POR_L</text>
<text x="62.9" y="120.6">[5]</text>
<text x="66.2" y="120.7">DOWNLOAD_MODE</text>
</g>
<g font-size="1.5">
<text x="51.8" y="22.9">MCU_3V3</text>
<text x="238.5" y="23.6">VBAT</text>
<text x="277.6" y="23.6">MCU_3V3</text>
<text x="91.5" y="25.3">USB_DET_PB13</text>
<text x="99.5" y="27.6">[3,8]</text>
<text x="111.6" y="25">R275</text>
<text x="133" y="25.2">USB_ON/OFF</text>
<text x="254" y="26.4">TLV740PXX</text>
<text x="254.2" y="28.2">TLC74130P</text>
<text x="255.4" y="25.3">U6</text>
<text x="121.6" y="33.6">0402C</text>
<text x="122" y="31.9">1uF</text>
<text x="122.5" y="30.1">C96</text>
<text x="183.1" y="32.6">R66</text>
<text x="201.7" y="33.5">R94</text>
<text x="242.1" y="34.2">C14</text>
<text x="242.1" y="35.9">10uF</text>
<text x="250.9" y="35.6">3</text>
<text x="250.9" y="30.3">4</text>
<text x="253.3" y="31.2">IN</text>
<text x="261.5" y="31.2">OUT</text>
<text x="266.2" y="30.3">1</text>
<text x="273.9" y="34.2">C167</text>
<text x="273.9" y="35.9">10uF</text>
<text x="282.8" y="34.2">C16</text>
<text x="282.8" y="35.9">0.1uF</text>
<text x="56.8" y="37">R91</text>
<text x="65.6" y="37">R93</text>
<text x="74.5" y="37">R208</text>
<text x="83.3" y="37">R219</text>
<text x="156.5" y="39.5">[7] RST</text>
<text x="242.1" y="37.7">C0402</text>
<text x="253.3" y="36.4">EN</text>
<text x="258.6" y="37.2" transform="rotate(-90 258.6 37.2)">GND</text>
<text x="259.5" y="39.6" transform="rotate(-90 259.5 39.6)">2</text>
<text x="260.4" y="37.2" transform="rotate(-90 260.4 37.2)">GND</text>
<text x="261.2" y="39.6" transform="rotate(-90 261.2 39.6)">5</text>
<text x="273.9" y="37.7">C0402</text>
<text x="282.8" y="37.7">C0402</text>
<text x="54.8" y="43.9" transform="rotate(-90 54.8 43.9)">2</text>
<text x="56.6" y="43.9" transform="rotate(-90 56.6 43.9)">4</text>
<text x="63.7" y="43.9" transform="rotate(-90 63.7 43.9)">2</text>
<text x="65.4" y="43.9" transform="rotate(-90 65.4 43.9)">4</text>
<text x="72.5" y="43.9" transform="rotate(-90 72.5 43.9)">2</text>
<text x="74.3" y="43.9" transform="rotate(-90 74.3 43.9)">4</text>
<text x="81.4" y="43.9" transform="rotate(-90 81.4 43.9)">2</text>
<text x="83.1" y="43.9" transform="rotate(-90 83.1 43.9)">4</text>
<text x="173.2" y="44.2">C98</text>
<text x="173.2" y="47.8">0603C</text>
<text x="181.8" y="44.8">DTC144EE</text>
<text x="182.3" y="43" transform="rotate(-90 182.3 43)">3</text>
<text x="183.6" y="43.3">Q11</text>
<text x="189.1" y="47.4">1</text>
<text x="200.8" y="43" transform="rotate(-90 200.8 43)">3</text>
<text x="201.9" y="44.2">Q19</text>
<text x="202.1" y="45.8">DTC144EE</text>
<text x="207.7" y="47.4">1</text>
<text x="54.8" y="51.8" transform="rotate(-90 54.8 51.8)">1</text>
<text x="56.6" y="51.8" transform="rotate(-90 56.6 51.8)">3</text>
<text x="63.7" y="51.8" transform="rotate(-90 63.7 51.8)">1</text>
<text x="65.4" y="51.8" transform="rotate(-90 65.4 51.8)">3</text>
<text x="72.5" y="51.8" transform="rotate(-90 72.5 51.8)">1</text>
<text x="74.3" y="51.8" transform="rotate(-90 74.3 51.8)">3</text>
<text x="81.4" y="51.8" transform="rotate(-90 81.4 51.8)">1</text>
<text x="83.1" y="51.8" transform="rotate(-90 83.1 51.8)">3</text>
<text x="248.5" y="49.9">MCU-VCC</text>
<text x="249.3" y="53.4">ISP_DAT</text>
<text x="249.4" y="51.6">ISP_CLK</text>
<text x="16" y="57.1">[8]</text>
<text x="19.2" y="57.1">PWR_KEY_PB30</text>
<text x="40.9" y="57">R96</text>
<text x="55.5" y="56.8">ON/OFF</text>
<text x="89.7" y="57">R173</text>
<text x="123.5" y="57">PWR_ON1</text>
<text x="182.3" y="54.4" transform="rotate(-90 182.3 54.4)">2</text>
<text x="200.8" y="54.4" transform="rotate(-90 200.8 54.4)">2</text>
<text x="16.8" y="64.2">[8]</text>
<text x="17.1" y="60.7">[8]</text>
<text x="19.6" y="64.2">REC_KEY_PB07</text>
<text x="20.1" y="60.7">MIC_KEY_PB06</text>
<text x="40" y="60.5">R232</text>
<text x="40" y="64.1">R233</text>
<text x="89.5" y="60.5">R237</text>
<text x="89.5" y="64.1">R238</text>
<text x="104.5" y="60.5">D20</text>
<text x="104.5" y="64.1">D19</text>
<text x="111" y="60.5">IN5819WS</text>
<text x="111" y="64.1">IN5819WS</text>
<text x="123.5" y="64.1">PWR_ON2</text>
<text x="272.9" y="63.2">USB_ONOFF_DET_PB15</text>
<text x="273.2" y="64.9">USB_ON/OFF</text>
<text x="285.1" y="64.9">[5]</text>
<text x="291.1" y="62.9">[8]</text>
<text x="14.7" y="67.7">[8]</text>
<text x="17.5" y="67.7">PHOTO_KEY_PB08</text>
<text x="40" y="67.6">R234</text>
<text x="89.5" y="67.6">R239</text>
<text x="104.5" y="67.6">D21</text>
<text x="111" y="67.6">IN5819WS</text>
<text x="272.5" y="70.6">PWR_LED_PB16 [8]</text>
<text x="273" y="66.7">PWR_ON1</text>
<text x="273.2" y="68.6">STANDBY_LED</text>
<text x="284.9" y="68.6">[12]</text>
<text x="285.1" y="66.8">[5]</text>
<text x="57.1" y="74.6">C18</text>
<text x="57.1" y="77.8">0402C</text>
<text x="57.1" y="76.2">1nF</text>
<text x="66" y="74.6">C19</text>
<text x="66" y="77.8">0402C</text>
<text x="66" y="76.2">1nF</text>
<text x="74.8" y="77.8">0402C</text>
<text x="74.8" y="74.6">C20</text>
<text x="74.8" y="76.2">1nF</text>
<text x="83.6" y="77.8">0402C</text>
<text x="83.7" y="74.6">C21</text>
<text x="83.7" y="76.2">1nF</text>
<text x="245.3" y="75.5" transform="rotate(-90 245.3 75.5)">20</text>
<text x="247.1" y="75.5" transform="rotate(-90 247.1 75.5)">19</text>
<text x="248.8" y="75.5" transform="rotate(-90 248.8 75.5)">18</text>
<text x="250.6" y="75.5" transform="rotate(-90 250.6 75.5)">17</text>
<text x="252.4" y="75.5" transform="rotate(-90 252.4 75.5)">16</text>
<text x="255.1" y="76">U4</text>
<text x="238.5" y="79.8">1</text>
<text x="238.5" y="81.5">2</text>
<text x="238.5" y="83.3">3</text>
<text x="240.9" y="80.6">PA7</text>
<text x="240.9" y="82.4">PB7</text>
<text x="246.2" y="80" transform="rotate(-90 246.2 80)">PA5</text>
<text x="248" y="80" transform="rotate(-90 248 80)">PA6</text>
<text x="249.8" y="80.1" transform="rotate(-90 249.8 80.1)">PC0</text>
<text x="251.6" y="80.1" transform="rotate(-90 251.6 80.1)">PC1</text>
<text x="253.3" y="80" transform="rotate(-90 253.3 80)">PA4</text>
<text x="254.8" y="82.4">PA2</text>
<text x="254.8" y="80.6">PA3</text>
<text x="259.1" y="83.3">13</text>
<text x="259.1" y="81.5">14</text>
<text x="259.1" y="79.8">15</text>
<text x="266.2" y="81.7">ISP_CLK</text>
<text x="51.6" y="88.9">SYS_3V3</text>
<text x="97.6" y="87.2">SYS_3V3</text>
<text x="134.7" y="85.4">SYS_3V3</text>
<text x="190.2" y="87">MCU_3V3</text>
<text x="206.8" y="86.5">L33</text>
<text x="215.6" y="86.5">47nH</text>
<text x="217.5" y="88.2">MCU-VCC</text>
<text x="226.2" y="85.3">ISP_DAT</text>
<text x="238.5" y="85">4</text>
<text x="238.5" y="86.8">5</text>
<text x="240.9" y="84.2">GND</text>
<text x="240.9" y="85.9">PB6</text>
<text x="240.9" y="87.7">VDD</text>
<text x="245.5" y="85">FT61F145A</text>
<text x="254.8" y="87.7">PB3</text>
<text x="254.8" y="85.9">PA0</text>
<text x="254.8" y="84.2">PA1</text>
<text x="259.1" y="86.8">11</text>
<text x="259.1" y="85">12</text>
<text x="139.8" y="95.3">R224</text>
<text x="229.8" y="90.9">C166</text>
<text x="229.8" y="94.4">C0402</text>
<text x="229.8" y="92.7">0.1uF</text>
<text x="245.3" y="94.4" transform="rotate(-90 245.3 94.4)">6</text>
<text x="246.2" y="91.9" transform="rotate(-90 246.2 91.9)">PB5</text>
<text x="247.1" y="94.4" transform="rotate(-90 247.1 94.4)">7</text>
<text x="248" y="91.9" transform="rotate(-90 248 91.9)">PB0</text>
<text x="248.8" y="94.4" transform="rotate(-90 248.8 94.4)">8</text>
<text x="249.8" y="91.9" transform="rotate(-90 249.8 91.9)">PB1</text>
<text x="250.6" y="94.4" transform="rotate(-90 250.6 94.4)">9</text>
<text x="251.6" y="91.9" transform="rotate(-90 251.6 91.9)">PB2</text>
<text x="252.4" y="95.2" transform="rotate(-90 252.4 95.2)">10</text>
<text x="253.3" y="91.9" transform="rotate(-90 253.3 91.9)">PB4</text>
<text x="254.2" y="95.2" transform="rotate(-90 254.2 95.2)">21</text>
<text x="255.1" y="91.9" transform="rotate(-90 255.1 91.9)">GND</text>
<text x="102.7" y="97.1">R231</text>
<text x="56.8" y="102.4">R222</text>
<text x="100.8" y="105.7" transform="rotate(-90 100.8 105.7)">2</text>
<text x="102.6" y="105.7" transform="rotate(-90 102.6 105.7)">4</text>
<text x="137.9" y="102.2" transform="rotate(-90 137.9 102.2)">2</text>
<text x="139.7" y="102.2" transform="rotate(-90 139.7 102.2)">4</text>
<text x="269.9" y="104.9">PWR_ON2</text>
<text x="278.7" y="104.7">[5]</text>
<text x="100.8" y="113.7" transform="rotate(-90 100.8 113.7)">1</text>
<text x="102.6" y="113.7" transform="rotate(-90 102.6 113.7)">3</text>
<text x="137.9" y="110.1" transform="rotate(-90 137.9 110.1)">1</text>
<text x="139.7" y="110.1" transform="rotate(-90 139.7 110.1)">3</text>
<text x="200.8" y="111.7">[8]</text>
<text x="204" y="111.9">SYS_RST_PB21</text>
<text x="207.9" y="108.4">MCU_3V3</text>
<text x="224.5" y="108.4">R36</text>
<text x="224.5" y="111.9">R37</text>
<text x="232.3" y="111.9">0R</text>
<text x="269.5" y="111.7">DOWNLOAD_MODE [5]</text>
<text x="270.2" y="108.4">PAUSE_DOG_PB18</text>
<text x="285.1" y="108.4">[8]</text>
<text x="9.6" y="117.2">[7]</text>
<text x="12.5" y="117.2">LIGHT_KEY_BOOTSEL0</text>
<text x="38.3" y="117.1">R235</text>
<text x="61.9" y="117.1">[7]</text>
<text x="65.3" y="117.1">PTT_KEY_BOOTSEL1</text>
<text x="87.8" y="117.1">R140</text>
<text x="103.3" y="117.2">[8]</text>
<text x="106" y="117.2">SOS_KEY_PB09</text>
<text x="124.9" y="117.1">R141</text>
<text x="54.8" y="121.6" transform="rotate(-90 54.8 121.6)">2</text>
<text x="56.6" y="121.6" transform="rotate(-90 56.6 121.6)">4</text>
<text x="88.6" y="120.6">R89</text>
<text x="102.7" y="125.3">R97</text>
<text x="140.2" y="124.1">C23</text>
<text x="140.2" y="125.7">1nF</text>
<text x="54.8" y="129.5" transform="rotate(-90 54.8 129.5)">1</text>
<text x="56.6" y="129.5" transform="rotate(-90 56.6 129.5)">3</text>
<text x="140.2" y="127.3">0402C</text>
<text x="29.4" y="138.4">USB_AVD18</text>
<text x="224.4" y="143.7">Q24</text>
<text x="274.5" y="141.8">POR_L</text>
<text x="35.6" y="148.3">R241</text>
<text x="205" y="148.8">ON/OFF</text>
<text x="224.3" y="145.5">SJ2302</text>
<text x="235.2" y="148.8">R54</text>
<text x="254.6" y="149">1</text>
<text x="263.4" y="144.6" transform="rotate(-90 263.4 144.6)">3</text>
<text x="264" y="148.8">Q25</text>
<text x="114" y="152.4">BOOT_SEL1</text>
<text x="125.7" y="152.4">BOOT_SEL0</text>
<text x="138.1" y="152.4">BOOT</text>
<text x="143" y="152.4">FROM</text>
<text x="249.2" y="153.8">C17</text>
<text x="263.9" y="150.4">DTC144EE</text>
<text x="4" y="156.1">[7] ADC_KEY</text>
<text x="38.1" y="156.1">R242</text>
<text x="59.3" y="156.1">R243</text>
<text x="80.5" y="156.1">R244</text>
<text x="116.7" y="158">0</text>
<text x="129.1" y="157.9">0</text>
<text x="137.7" y="157.5">MMC/SD boot@MSC0(MMC/SD use GPIO</text>
<text x="137.9" y="159.4">MSC1</text>
<text x="142.8" y="159.4">use</text>
<text x="146.6" y="159.4">GPIO</text>
<text x="151.5" y="159.4">Port</text>
<text x="156.4" y="159.4">C)</text>
<text x="169.8" y="157.5">Port B.</text>
<text x="205" y="159.4">VIDEO_KEY</text>
<text x="249.2" y="157.4">0603C</text>
<text x="263.4" y="156" transform="rotate(-90 263.4 156)">2</text>
<text x="33.7" y="165.8" transform="rotate(-90 33.7 165.8)">2</text>
<text x="35.4" y="165.8" transform="rotate(-90 35.4 165.8)">4</text>
<text x="54.8" y="165.8" transform="rotate(-90 54.8 165.8)">2</text>
<text x="56.6" y="165.8" transform="rotate(-90 56.6 165.8)">4</text>
<text x="76" y="165.8" transform="rotate(-90 76 165.8)">2</text>
<text x="77.8" y="165.8" transform="rotate(-90 77.8 165.8)">4</text>
<text x="97.2" y="165.8" transform="rotate(-90 97.2 165.8)">2</text>
<text x="99" y="165.8" transform="rotate(-90 99 165.8)">4</text>
<text x="116.7" y="164.9">1</text>
<text x="129.2" y="164.8">0</text>
<text x="137.9" y="164.8">UART</text>
<text x="142.8" y="164.8">boot</text>
<text x="147.6" y="164.8">@</text>
<text x="149.6" y="164.8">CS2(Ymodem@115200/9600)</text>
<text x="25.3" y="168.3">C25</text>
<text x="25.3" y="171.4">0402C</text>
<text x="25.3" y="169.9">1nF</text>
<text x="33.7" y="173.7" transform="rotate(-90 33.7 173.7)">1</text>
<text x="35.4" y="173.7" transform="rotate(-90 35.4 173.7)">3</text>
<text x="54.8" y="173.7" transform="rotate(-90 54.8 173.7)">1</text>
<text x="56.6" y="173.7" transform="rotate(-90 56.6 173.7)">3</text>
<text x="76" y="173.7" transform="rotate(-90 76 173.7)">1</text>
<text x="77.8" y="173.7" transform="rotate(-90 77.8 173.7)">3</text>
<text x="97.2" y="173.7" transform="rotate(-90 97.2 173.7)">1</text>
<text x="99" y="173.7" transform="rotate(-90 99 173.7)">3</text>
<text x="116.9" y="170.1">1</text>
<text x="129.2" y="170.1">1</text>
<text x="137.9" y="169.9">USB</text>
<text x="141.8" y="169.9">boot</text>
<text x="146.6" y="169.9">@USB2.0</text>
<text x="154.4" y="169.9">device,</text>
<text x="162.2" y="169.9">EXTCLK=24MHz</text>
<text x="116.9" y="175.3">0</text>
<text x="129.2" y="175.3">1</text>
<text x="137.9" y="175.2">SFC</text>
<text x="141.8" y="175.2">boot</text>
<text x="146.6" y="175.2">@</text>
<text x="148.6" y="175.2">CS4(SPI</text>
<text x="156.4" y="175.2">boot)</text>
<text x="223.3" y="180.5">Size</text>
<text x="223.3" y="185.8">Division</text>
<text x="226.8" y="182.2">B</text>
<text x="247.9" y="185.8">Title</text>
<text x="247.9" y="180.5">Project</text>
<text x="289.1" y="181.9">Rev</text>
<text x="223.3" y="191.1">Date</text>
<text x="226.8" y="189.3">HW Department</text>
<text x="247.9" y="191.1">Project Code</text>
<text x="269.2" y="191.1">Sheet</text>
<text x="221.5" y="192.8">Friday, September 4, 2020</text>
<text x="223.3" y="196.4">Ambarella Inc.</text>
<text x="251.5" y="194.6">S5LM - Elektra-V</text>
<text x="278" y="194.6">5</text>
<text x="283.3" y="194.6">of</text>
<text x="292.1" y="194.6">15</text>
<text x="233.8" y="199.9">http://www.ambarella.com</text>
<text x="233.8" y="198.1">2975 San Ysidro Way, Santa Clara, CA95051</text>
</g>
<g font-size="1.4">
<text x="119" y="25">20K1%</text>
<text x="183.1" y="34.3">1K</text>
<text x="201.7" y="35.2">1K</text>
<text x="56.8" y="38.7">1K</text>
<text x="65.6" y="38.7">1K</text>
<text x="74.5" y="38.7">1K</text>
<text x="83.3" y="38.7">1K</text>
<text x="48.2" y="57">4.7K</text>
<text x="97.9" y="57">4.7K</text>
<text x="48.2" y="60.5">4.7K</text>
<text x="48.2" y="64.1">4.7K VIDEO_KEY</text>
<text x="97.7" y="60.5">4.7K</text>
<text x="97.7" y="64.1">4.7K</text>
<text x="48.2" y="67.6">4.7K</text>
<text x="97.7" y="67.6">4.7K</text>
<text x="102.7" y="98.8">1K</text>
<text x="139.8" y="97.1">1K</text>
<text x="56.8" y="104.1">1K</text>
</g>
<g font-size="1.2">
<text x="239.1" y="51" transform="rotate(-90 239.1 51)">TestPoint</text>
<text x="237.4" y="56.3" transform="rotate(-90 237.4 56.3)">TP2TP1TP4TP3</text>
</g>
</svg>
